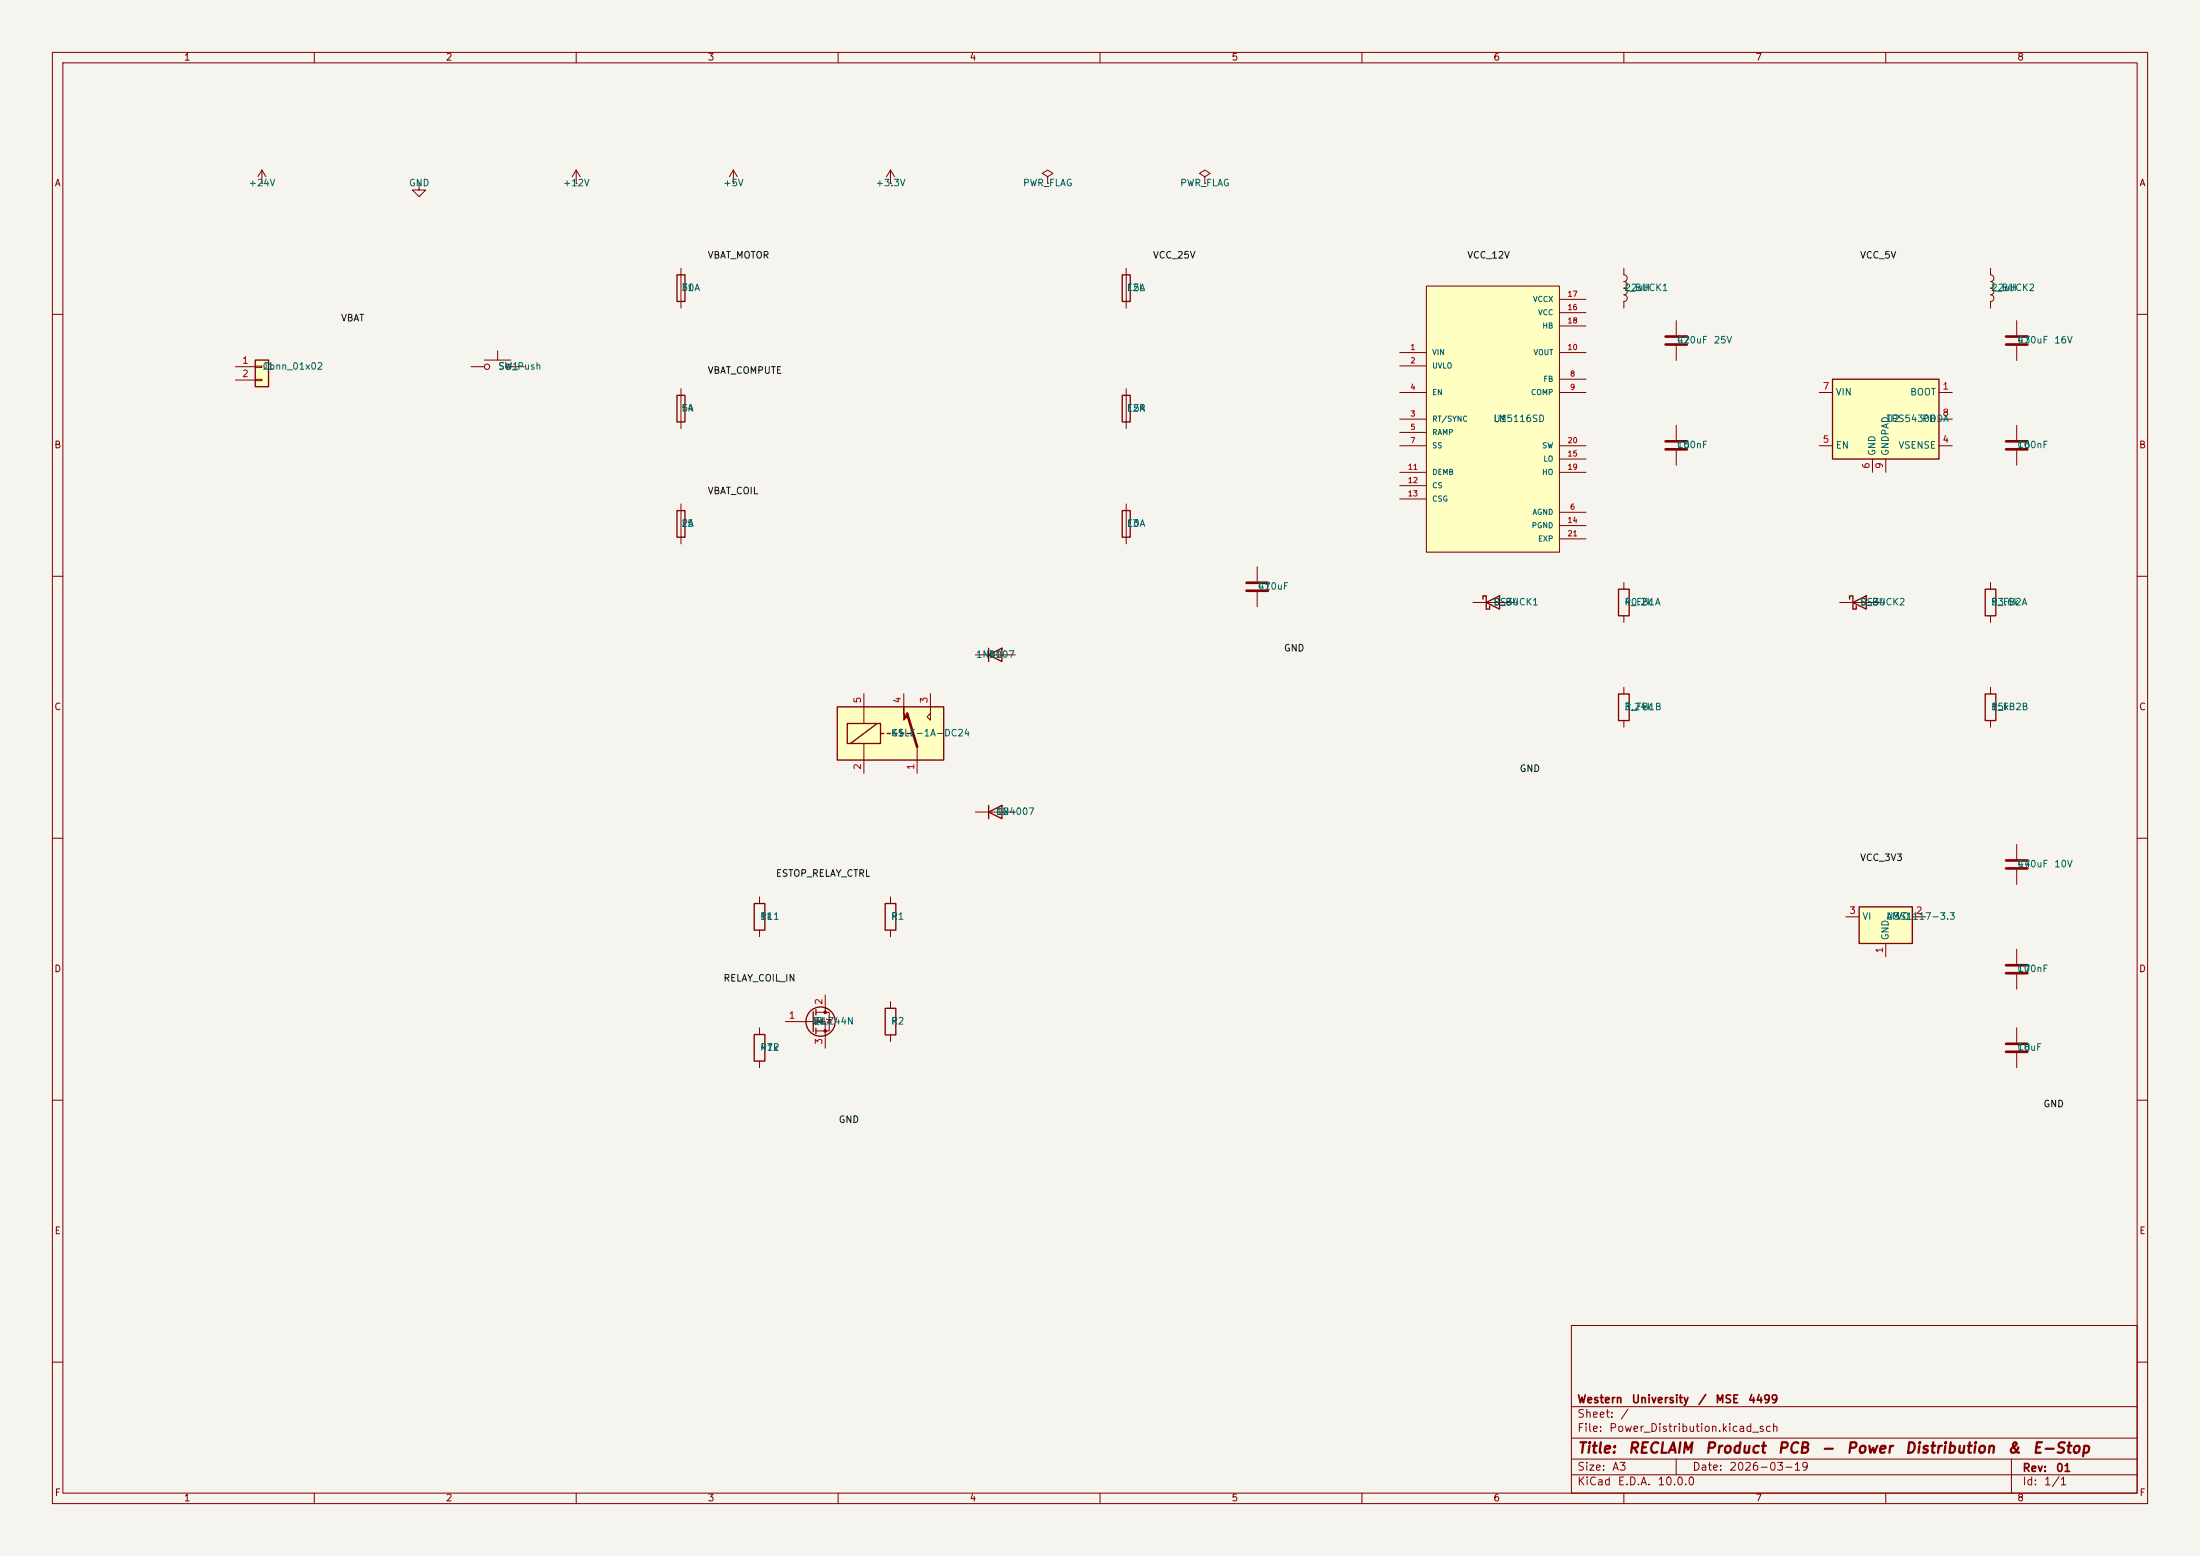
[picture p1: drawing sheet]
<svg xmlns="http://www.w3.org/2000/svg" width="420mm" height="297mm" viewBox="0 0 420 297" stroke-linecap="round" stroke-linejoin="round" font-family="sans-serif">
<path d="M0 0h420v297h-420z" fill="#f5f4ef" stroke="#f5f4ef" stroke-width=".19"/>
<g fill="none" stroke="#840000" stroke-width=".19">
<path d="M10 10h400v277h-400zM12 12h396v273h-396zM60 10v2M110 10v2M160 10v2M210 10v2M260 10v2M310 10v2M360 10v2M50 35h.1M50 32.5l-.8 1.2M50 32.5l.8 1.2"/>
<path d="M50 32.5v2.5M10 60h2M408 60h2M10 110h2M408 110h2M10 160h2M408 160h2M170 171.2v1.3M170 177.5v1.3M385 161.2v2.8M385 166v2.8M385 181.2v2.8"/>
<path d="M385 186v2.8M385 196.2v2.8M10 210h2M385 201v2.8M408 210h2M300 253h108v32h-108zM10 260h2M300 278.5h108M300 274.5h108M300 268.5h108M320 278.5v3M384 278.5v6.5"/>
<path d="M408 260h2M60 285v2M110 285v2M160 285v2M210 285v2M260 285v2M300 281.5h108M310 285v2M360 285v2"/>
</g>
<path d="M169 172.5h2v5h-2z" fill="none" stroke="#840000" stroke-width=".25"/>
<path d="M383 164.2h4M383 165.8h4M383 199.2h4M383 184.2h4M383 185.8h4M383 200.8h4" fill="none" stroke="#840000" stroke-width=".51"/>
<path d="M272.3 54.6h25.4v50.8h-25.4z" fill="#ffffc2"/>
<g fill="none" stroke="#840000" stroke-width=".19">
<path d="M272.3 54.6h25.4v50.8h-25.4zM297.7 59.7h5.1M297.7 57.1h5.1M310 55a.64 .64 0 0 1 .6 .6 .64 .64 0 0 1-.6 .7 .64 .64 0 0 1 .6 .6 .64 .64 0 0 1-.6 .7v1.2M310 51.2v1.3a.64 .64 0 0 1 .6 .6 .64 .64 0 0 1-.6 .6 .64 .64 0 0 1 .6 .7 .64 .64 0 0 1-.6 .6M267.2 67.3h5.1M267.2 69.8h5.1M267.2 74.9h5.1M297.7 67.3h5.1M297.7 74.9h5.1M297.7 72.4h5.1M297.7 62.2h5.1"/>
<path d="M320 61.2v2.8M320 66v2.8M267.2 80h5.1M267.2 82.5h5.1M267.2 85.1h5.1M267.2 90.2h5.1M267.2 92.7h5.1M267.2 95.2h5.1M297.7 97.8h5.1M297.7 85.1h5.1M297.7 90.2h5.1M297.7 87.6h5.1"/>
<path d="M320 81.2v2.8M320 86v2.8M240 108.2v2.8M240 113v2.8M281.2 115h7.6M297.7 100.3h5.1M297.7 102.9h5.1M310 111.2v1.3M310 117.5v1.3M351.2 115h7.6M380 111.2v1.3M380 117.5v1.3"/>
<path d="M310 131.2v1.3M310 137.5v1.3M380 131.2v1.3M380 137.5v1.3"/>
</g>
<path d="M318 64.2h4M318 65.8h4M318 84.2h4M318 85.8h4M238 111.2h4M238 112.8h4" fill="none" stroke="#840000" stroke-width=".51"/>
<path d="M283.1 114.4v-.7h.6v2.6h.7v-.7M283.7 115l2.6-1.3v2.6zM309 112.5h2v5h-2zM353.1 114.4v-.7h.6v2.6h.7v-.7M353.7 115l2.6-1.3v2.6zM379 112.5h2v5h-2zM309 132.5h2v5h-2zM379 132.5h2v5h-2z" fill="none" stroke="#840000" stroke-width=".25"/>
<path d="M349.8 72.4h20.4v15.2h-20.4z" fill="#ffffc2"/>
<g fill="none" stroke="#840000" stroke-width=".25">
<path d="M129.2 75.5h1.6v5h-1.6zM349.8 72.4h20.4v15.2h-20.4zM129.2 97.5h1.6v5h-1.6zM188.7 125l2.6-1.3v2.6zM188.7 123.7v2.6M144 172.5h2v5h-2zM144 197.5h2v5h-2zM155.3 193.1v3.8M155.8 192.7v1M155.8 194.5v1M155.8 196.3v1M169 192.5h2v5h-2z"/>
<circle cx="156.7" cy="195" r="2.79"/>
</g>
<g fill="none" stroke="#840000" stroke-width=".19">
<path d="M140 35h.1M140 32.5l-.8 1.2M140 32.5l.8 1.2M140 32.5v2.5M170 35h.1M170 32.5v2.5M170 32.5l-.8 1.2M170 32.5l.8 1.2M380 55a.64 .64 0 0 1 .6 .6 .64 .64 0 0 1-.6 .7 .64 .64 0 0 1 .6 .6 .64 .64 0 0 1-.6 .7v1.2M380 51.2v1.3a.64 .64 0 0 1 .6 .6 .64 .64 0 0 1-.6 .6 .64 .64 0 0 1 .6 .7 .64 .64 0 0 1-.6 .6M130 74.2v7.6M347.3 74.9h2.5"/>
<path d="M370.2 74.9h2.5M385 61.2v2.8M385 66v2.8M130 96.2v7.6M347.3 85.1h2.5M357.5 87.6v2.6M360 87.6v2.6M370.2 85.1h2.5M370.2 80h2.5M385 81.2v2.8M385 86v2.8M186.2 125h7.6"/>
<path d="M145 171.2v1.3M145 177.5v1.3M145 196.2v1.3M149.9 195h5.4M155.8 193.2h2.5v3.6h-2.5M155.8 195h1.7v5.1M157.5 189.9v3.3M157.8 194.5l1 .2M158.3 194.6l.4 .7h-.8zM170 191.2v1.3M170 197.5v1.3M145 202.5v1.3"/>
</g>
<path d="M383 64.2h4M383 65.8h4M383 84.2h4M383 85.8h4" fill="none" stroke="#840000" stroke-width=".51"/>
<g fill="#840000" stroke="#840000" stroke-width=".19">
<path d="M156 195l1-.4v.8z"/>
<circle cx="157.5" cy="193.2" r=".25"/>
<circle cx="157.5" cy="196.8" r=".25"/>
</g>
<path d="M354.9 173.1h10.2v7h-10.2z" fill="#ffffc2"/>
<path d="M188.7 155l2.6-1.3v2.6zM188.7 153.7v2.6M354.9 173.1h10.2v7h-10.2z" fill="none" stroke="#840000" stroke-width=".25"/>
<path d="M186.2 155h7.6M352.4 175h2.5M365.1 175h2.5M360 180.1v2.5" fill="none" stroke="#840000" stroke-width=".19"/>
<path d="M159.8 134.9h20.4v10.2h-20.4z" fill="#ffffc2"/>
<g fill="none" stroke="#840000" stroke-width=".19">
<path d="M110 35h.1M110 32.5l-.8 1.2M110 32.5l.8 1.2M110 32.5v2.5M200 33.7l1-.6-1-.6-1 .6 1 .6v1.3M200 35h.1M230 33.7l1-.6-1-.6-1 .6 1 .6v1.3M230 35h.1M130 51.2v7.6M215 51.2v7.6M215 74.2v7.6M215 96.2v7.6"/>
<path d="M164.9 132.4v5.7M172.5 132.4v2.5M177.6 132.4v5.1l-.6-.7 .6-.6M164.9 141.9v5.7M175.1 142.5v5.1"/>
</g>
<path d="M129.2 52.5h1.6v5h-1.6zM214.2 52.5h1.6v5h-1.6zM214.2 75.5h1.6v5h-1.6zM214.2 97.5h1.6v5h-1.6zM159.8 134.9h20.4v10.2h-20.4zM161.7 138.1h6.4v3.8h-6.4zM167.5 138.1l-5.1 3.8M168.1 140h.6M169.4 140h.6M170.6 140h.7M171.9 140h.6M173.2 140h.6" fill="none" stroke="#840000" stroke-width=".25"/>
<path d="M172.5 134.9v1.3l.7 .6-.7 .7z" fill="#840000" stroke="#840000" stroke-width=".19"/>
<path d="M173.2 136.2l1.9 6.3" fill="none" stroke="#840000" stroke-width=".51"/>
<path d="M48.7 68.7h2.6v5.1h-2.6z" fill="#ffffc2"/>
<path d="M48.7 68.7h2.6v5.1h-2.6z" fill="none" stroke="#840000" stroke-width=".25"/>
<g fill="none" stroke="#840000" stroke-width=".19">
<path d="M80 35v1.3h1.3l-1.3 1.2-1.3-1.2h1.3M80 35h.1M44.9 70h3.8M44.9 72.5h3.8M48.7 69.9h1.3v.2h-1.3zM48.7 72.4h1.3v.3h-1.3zM89.9 70h2.6M92.5 68.7h5M95 67v1.7M97.5 70h2.6"/>
<circle cx="93" cy="70" r=".51"/>
<circle cx="97" cy="70" r=".51"/>
</g>
<g font-size="2" fill="#840000">
<text x="301" y="277.9">Title:</text>
<text x="310.6" y="277.9">RECLAIM</text>
<text x="325.4" y="277.9">Product</text>
<text x="339.2" y="277.9">PCB</text>
<text x="347.5" y="277.9">-</text>
<text x="352.3" y="277.9">Power</text>
<text x="363.5" y="277.9">Distribution</text>
<text x="383.1" y="277.9">&amp;</text>
<text x="387.9" y="277.9">E-Stop</text>
</g>
<g font-size="1.5" fill="#840000">
<text x="301" y="268.2">Western</text>
<text x="311.4" y="268.2">University</text>
<text x="324" y="268.2">/</text>
<text x="327.4" y="268.2">MSE</text>
<text x="333.6" y="268.2">4499</text>
<text x="301" y="273.7">File:</text>
<text x="301" y="271">Sheet:</text>
<text x="307.1" y="273.7">Power_Distribution.kicad_sch</text>
<text x="309.2" y="271">/</text>
<text x="301" y="281.1">Size:</text>
<text x="307.6" y="281.1">A3</text>
<text x="323" y="281.1">Date:</text>
<text x="330" y="281.1">2026-03-19</text>
<text x="386" y="281.3">Rev:</text>
<text x="392.4" y="281.3">01</text>
<text x="301" y="283.9">KiCad</text>
<text x="308.7" y="283.9">E.D.A.</text>
<text x="316.3" y="283.9">10.0.0</text>
<text x="386" y="283.9">Id:</text>
<text x="390.1" y="283.9">1/1</text>
</g>
<g font-size="1.3" fill="#840000">
<text x="35" y="11.9">1</text>
<text x="85" y="11.9">2</text>
<text x="135" y="11.9">3</text>
<text x="185" y="11.9">4</text>
<text x="235" y="11.9">5</text>
<text x="285" y="11.9">6</text>
<text x="335" y="11.9">7</text>
<text x="385" y="11.9">8</text>
<text x="10.3" y="35.9">A</text>
<text x="408.3" y="35.9">A</text>
<text x="10.3" y="85.9">B</text>
<text x="408.2" y="85.9">B</text>
<text x="10.3" y="135.9">C</text>
<text x="408.2" y="135.9">C</text>
<text x="10.3" y="185.9">D</text>
<text x="408.2" y="185.9">D</text>
<text x="10.3" y="235.9">E</text>
<text x="408.3" y="235.9">E</text>
<text x="10.3" y="285.9">F</text>
<text x="35" y="286.9">1</text>
<text x="85" y="286.9">2</text>
<text x="135" y="286.9">3</text>
<text x="185" y="286.9">4</text>
<text x="235" y="286.9">5</text>
<text x="285" y="286.9">6</text>
<text x="335" y="286.9">7</text>
<text x="385" y="286.9">8</text>
<text x="408.3" y="285.9">F</text>
</g>
<g font-size="1.3" fill="#006464">
<text x="47.4" y="35.9">+24V</text>
<text x="78" y="35.9">GND</text>
<text x="107.4" y="35.9">+12V</text>
<text x="138" y="35.9">+5V</text>
<text x="167.1" y="35.9">+3.3V</text>
<text x="195.2" y="35.9">PWR_FLAG</text>
<text x="225.2" y="35.9">PWR_FLAG</text>
<text x="130" y="55.9">F1</text>
<text x="130" y="55.9">30A</text>
<text x="215" y="55.9">F2L</text>
<text x="215" y="55.9">15A</text>
<text x="310" y="55.9">L_BUCK1</text>
<text x="310" y="55.9">22uH</text>
<text x="380" y="55.9">L_BUCK2</text>
<text x="380" y="55.9">22uH</text>
<text x="320" y="65.9">C2</text>
<text x="320" y="65.9">470uF</text>
<text x="327" y="65.9">25V</text>
<text x="385" y="65.9">C3</text>
<text x="385" y="65.9">470uF</text>
<text x="392" y="65.9">16V</text>
<text x="50" y="70.9">J1</text>
<text x="50" y="70.9">Conn_01x02</text>
<text x="95" y="70.9">SW1</text>
<text x="97.7" y="70.9">_Push</text>
<text x="350.3" y="75.8">VIN</text>
<text x="364.6" y="75.8">BOOT</text>
<text x="130" y="78.9">F4</text>
<text x="130" y="78.9">5A</text>
<text x="215" y="78.9">F2R</text>
<text x="215" y="78.9">15A</text>
<text x="285" y="80.9">U1</text>
<text x="285" y="80.9">LM5116SD</text>
<text x="360" y="80.9">TPS5430DDA</text>
<text x="360" y="80.9">U2</text>
<text x="366.8" y="80.9">PH</text>
<text x="320" y="85.9">C5</text>
<text x="320" y="85.9">100nF</text>
<text x="350.3" y="85.9">EN</text>
<text x="358.3" y="87.1" transform="rotate(-90 358.3 87.1)">GND</text>
<text x="360.9" y="87.1" transform="rotate(-90 360.9 87.1)">GNDPAD</text>
<text x="362.3" y="85.9">VSENSE</text>
<text x="385" y="85.9">C6</text>
<text x="385" y="85.9">100nF</text>
<text x="130" y="100.9">F5</text>
<text x="130" y="100.9">2A</text>
<text x="215" y="100.9">F3</text>
<text x="215" y="100.9">10A</text>
<text x="240" y="112.9">C1</text>
<text x="240" y="112.9">470uF</text>
<text x="285" y="115.9">D_BUCK1</text>
<text x="285" y="115.9">SS34</text>
<text x="310" y="115.9">R_FB1A</text>
<text x="310" y="115.9">40.2k</text>
<text x="355" y="115.9">D_BUCK2</text>
<text x="355" y="115.9">SS34</text>
<text x="380" y="115.9">R_FB2A</text>
<text x="380" y="115.9">53.6k</text>
<text x="186.2" y="125.9">1N4007</text>
<text x="188.7" y="125.9">D1</text>
<text x="310" y="135.9">R_FB1B</text>
<text x="310" y="135.9">3.24k</text>
<text x="380" y="135.9">R_FB2B</text>
<text x="380" y="135.9">15k</text>
<text x="170" y="140.9">K1</text>
<text x="170" y="140.9">G5LE-1A-DC24</text>
<text x="190" y="155.9">D2</text>
<text x="190" y="155.9">1N4007</text>
<text x="385" y="165.9">C4</text>
<text x="385" y="165.9">470uF</text>
<text x="392" y="165.9">10V</text>
<text x="145" y="175.9">R11</text>
<text x="145" y="175.9">1k</text>
<text x="170" y="175.9">R1</text>
<text x="355.4" y="175.9">VI</text>
<text x="360" y="175.9">AMS1117-3.3</text>
<text x="360" y="175.9">U3</text>
<text x="360.9" y="179.6" transform="rotate(-90 360.9 179.6)">GND</text>
<text x="361.9" y="175.9">VO</text>
<text x="385" y="185.9">C7</text>
<text x="385" y="185.9">100nF</text>
<text x="155" y="195.9">IRLZ44N</text>
<text x="155" y="195.9">Q1</text>
<text x="170" y="195.9">R2</text>
<text x="145" y="200.9">47k</text>
<text x="145" y="200.9">R12</text>
<text x="385" y="200.9">C8</text>
<text x="385" y="200.9">10uF</text>
</g>
<g font-size="1.3" fill="#0f0f0f">
<text x="135" y="49.7">VBAT_MOTOR</text>
<text x="220" y="49.7">VCC_25V</text>
<text x="280" y="49.7">VCC_12V</text>
<text x="355" y="49.7">VCC_5V</text>
<text x="65" y="61.7">VBAT</text>
<text x="135" y="71.7">VBAT_COMPUTE</text>
<text x="135" y="94.7">VBAT_COIL</text>
<text x="245" y="124.7">GND</text>
<text x="290" y="147.7">GND</text>
<text x="148" y="167.7">ESTOP_RELAY_CTRL</text>
<text x="355" y="164.7">VCC_3V3</text>
<text x="138" y="187.7">RELAY_COIL_IN</text>
<text x="160" y="214.7">GND</text>
<text x="390" y="211.7">GND</text>
</g>
<g font-size="1.3" fill="#a90000">
<text x="46.1" y="69.7">1</text>
<text x="46.1" y="72.3">2</text>
<text x="347.9" y="74.7">7</text>
<text x="370.7" y="74.7">1</text>
<text x="370.7" y="79.7">8</text>
<text x="347.9" y="84.8">5</text>
<text x="357.2" y="89.6" transform="rotate(-90 357.2 89.6)">6</text>
<text x="359.7" y="89.6" transform="rotate(-90 359.7 89.6)">9</text>
<text x="370.7" y="84.8">4</text>
<text x="164.7" y="134.4" transform="rotate(-90 164.7 134.4)">5</text>
<text x="172.3" y="134.4" transform="rotate(-90 172.3 134.4)">4</text>
<text x="177.4" y="134.4" transform="rotate(-90 177.4 134.4)">3</text>
<text x="164.7" y="147.1" transform="rotate(-90 164.7 147.1)">2</text>
<text x="174.8" y="147.1" transform="rotate(-90 174.8 147.1)">1</text>
<text x="352.9" y="174.7">3</text>
<text x="365.6" y="174.7">2</text>
<text x="359.7" y="182.1" transform="rotate(-90 359.7 182.1)">1</text>
<text x="157.3" y="191.9" transform="rotate(-90 157.3 191.9)">2</text>
<text x="150.5" y="194.7">1</text>
<text x="157.3" y="199.5" transform="rotate(-90 157.3 199.5)">3</text>
</g>
<g font-size="1" fill="#006464">
<text x="292.6" y="57.9">VCCX</text>
<text x="293.5" y="60.4">VCC</text>
<text x="294.3" y="63">HB</text>
<text x="273.3" y="68">VIN</text>
<text x="273.3" y="70.6">UVLO</text>
<text x="292.7" y="68">VOUT</text>
<text x="273.3" y="75.7">EN</text>
<text x="292.2" y="75.7">COMP</text>
<text x="294.5" y="73.1">FB</text>
<text x="273.3" y="80.7">RT/SYNC</text>
<text x="273.3" y="83.3">RAMP</text>
<text x="273.3" y="85.8">SS</text>
<text x="294.3" y="85.8">SW</text>
<text x="294.5" y="88.4">LO</text>
<text x="273.3" y="90.9">DEMB</text>
<text x="273.3" y="93.4">CS</text>
<text x="273.3" y="96">CSG</text>
<text x="294.3" y="90.9">HO</text>
<text x="292.3" y="101.1">PGND</text>
<text x="292.5" y="98.5">AGND</text>
<text x="293.5" y="103.6">EXP</text>
</g>
<g font-size="1" fill="#a90000">
<text x="299.1" y="59.4">16</text>
<text x="299.1" y="56.9">17</text>
<text x="299.1" y="62">18</text>
<text x="269.1" y="67">1</text>
<text x="269.1" y="69.6">2</text>
<text x="299.1" y="67">10</text>
<text x="269.1" y="74.7">4</text>
<text x="299.6" y="72.1">8</text>
<text x="299.6" y="74.7">9</text>
<text x="269.1" y="79.7">3</text>
<text x="269.1" y="82.3">5</text>
<text x="268.7" y="89.9">11</text>
<text x="269.1" y="84.8">7</text>
<text x="299.1" y="87.4">15</text>
<text x="299.1" y="89.9">19</text>
<text x="299.1" y="84.8">20</text>
<text x="268.7" y="92.4">12</text>
<text x="268.7" y="95">13</text>
<text x="299.1" y="100.1">14</text>
<text x="299.6" y="97.5">6</text>
<text x="299.1" y="102.6">21</text>
</g>
</svg>
